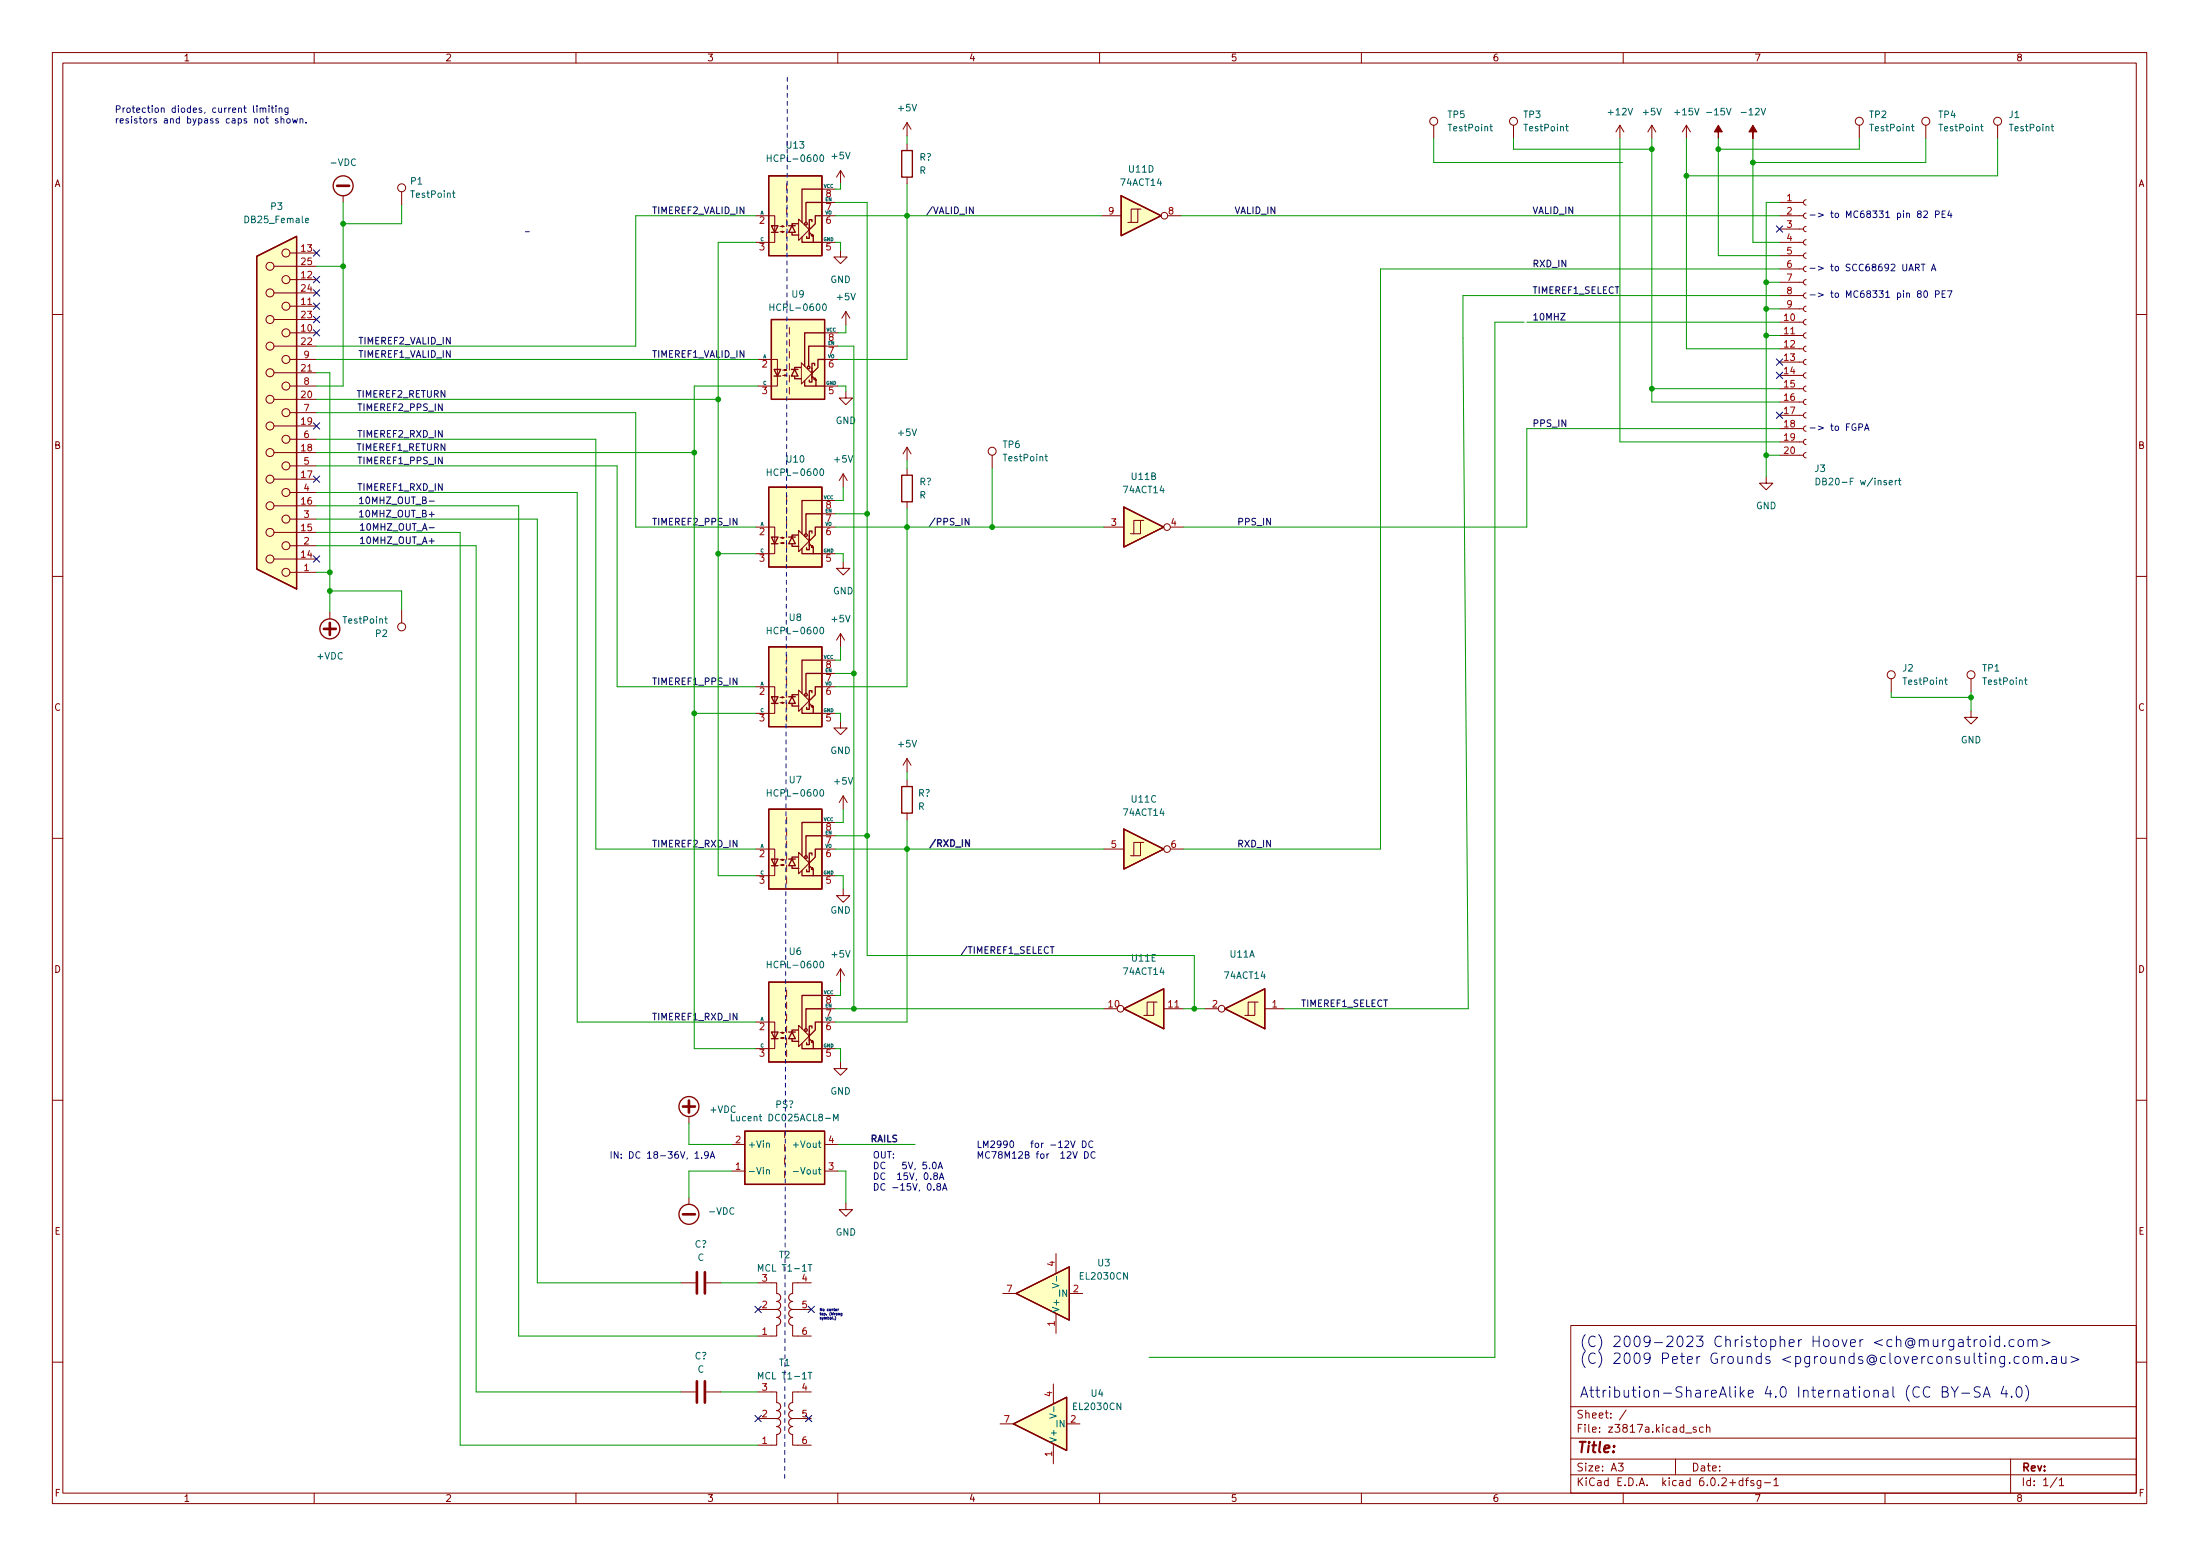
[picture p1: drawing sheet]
<svg xmlns="http://www.w3.org/2000/svg" width="420mm" height="297mm" viewBox="0 0 420 297" stroke-linecap="round" stroke-linejoin="round" font-family="sans-serif">
<g fill="none" stroke="#840000" stroke-width=".19">
<path d="M10 10h400v277h-400zM12 12h396v273h-396zM60 10v2M110 10v2M160 10v2M210 10v2M260 10v2M310 10v2M360 10v2M65.5 37.4v1.2M76.7 36.6v2.6M150.2 35.1v1.3"/>
<path d="M150.2 37.4v1.2M150.2 39.7v1.2M157 38.6h2.5M157 36.1h2.5M160.5 32.5v2.6M160.5 32.5l-.7 1.3M160.5 32.5l.8 1.3M173.2 23.4v2.5M173.2 27.5v1.2M173.2 33.8v1.3M173.2 23.4l-.7 1.3M173.2 23.4l.8 1.3"/>
<path d="M217.3 39.9h-1.3v2.6M217.9 39.9h-.6v2.6h-1.9M273.8 23.9v2.6M289.1 23.9v2.6M309.4 23.9l-.8 1.3M309.4 23.9v2.6M309.4 23.9l.7 1.3M315.5 23.9l-.8 1.3M315.5 23.9v2.6M315.5 23.9l.7 1.3M322.1 23.9l-.8 1.3M322.1 23.9v2.6"/>
<path d="M322.1 23.9l.7 1.3M339.9 38.6h4.5M344.9 38.1l-.3 .2-.2 .3 .2 .4 .3 .2M355.1 23.9v2.6M367.8 23.9v2.6M381.5 23.9v2.6M52.3 50.8h8.2M52.3 55.9h8.2M55.4 48.3h5.1M55.4 53.4h5.1M55.4 58.5h5.1M144.3 41.2h3.7v5.1h-3.7"/>
<path d="M149 44.2h.7l-.3 .2v-.3l.3 .1M149 43.2h.7l-.3 .1v-.2l.3 .1M150.2 41.9v1.3M150.2 44.2v1.3M150.2 46.5v1.3M152.5 41.8l2.1 2.1-2.1 2zM157 46.3h2.5M157 41.2h2.5M160.5 47.8v1.3h1.3l-1.3 1.2-1.2-1.2h1.2M161.5 59.5l-.7 1.2M161.5 59.5v2.5M161.5 59.5l.8 1.2"/>
<path d="M210.3 41.2h3.8M223 41.2h2.6M339.9 59h4.5M339.9 56.4h4.5M339.9 53.9h4.5M339.9 51.3h4.5M339.9 48.8h4.5M339.9 46.3h4.5M339.9 43.7h4.5M339.9 41.2h4.5M344.9 58.5l-.3 .1-.2 .4 .2 .3 .3 .2M344.9 55.9l-.3 .2-.2 .3 .2 .4 .3 .1"/>
<path d="M344.9 53.4l-.3 .1-.2 .4 .2 .3 .3 .2M344.9 50.8l-.3 .2-.2 .3 .2 .4 .3 .2M344.9 48.3l-.3 .1-.2 .4 .2 .4 .3 .1M344.9 45.8l-.3 .1-.2 .4 .2 .3 .3 .2M344.9 43.2l-.3 .2-.2 .3 .2 .4 .3 .1M344.9 40.7l-.3 .1-.2 .4 .2 .3 .3 .2M10 60h2M52.3 66.1h8.2M52.3 61h8.2M52.3 71.2h8.2M52.3 76.2h8.2M55.4 68.6h5.1"/>
<path d="M55.4 73.7h5.1M55.4 63.5h5.1M55.4 78.8h5.1M144.8 68.6h3.7v5.1h-3.7M149.5 71.7h.7l-.3 .1v-.3l.3 .2M149.5 70.6h.7l-.3 .2v-.3l.3 .1M150.7 62.5v1.3M150.7 64.8v1.3M150.7 67.1v1.3M150.7 69.4v1.2M150.7 71.7v1.2M150.7 74v1.2"/>
<path d="M153 69.3l2.1 2-2.1 2zM157.5 68.6h2.5M157.5 73.7h2.5M157.5 66.1h2.5M157.5 63.5h2.5M161.5 74.7v1.3h1.3l-1.3 1.3-1.2-1.3h1.2M339.9 79.3h4.5M339.9 76.7h4.5M339.9 74.2h4.5M339.9 71.7h4.5M339.9 69.1h4.5M339.9 66.6h4.5"/>
<path d="M339.9 64h4.5M339.9 61.5h4.5M344.9 78.8l-.3 .1-.2 .4 .2 .3 .3 .2M344.9 76.2l-.3 .2-.2 .3 .2 .4 .3 .2M344.9 73.7l-.3 .1-.2 .4 .2 .4 .3 .1M344.9 71.2l-.3 .1-.2 .4 .2 .3 .3 .2M344.9 68.6l-.3 .2-.2 .3 .2 .4 .3 .1M344.9 66.1l-.3 .1-.2 .4 .2 .3 .3 .2M344.9 63.5l-.3 .2-.2 .3 .2 .4 .3 .2M344.9 61l-.3 .1-.2 .4 .2 .4 .3 .1M408 60h2M52.3 81.3h8.2"/>
<path d="M52.3 86.4h8.2M52.3 91.5h8.2M52.3 96.6h8.2M55.4 83.9h5.1M55.4 88.9h5.1M55.4 94h5.1M55.4 99.1h5.1M150.2 94.5v1.3M150.2 96.8v1.3M150.2 99.1v1.3M157 98.1h2.5M157 95.5h2.5"/>
<path d="M161 90.5l-.7 1.2M161 90.5v2.5M161 90.5l.8 1.2M173.2 85.4v2.5M173.2 89.4v1.3M173.2 95.8v1.3M173.2 85.4l-.7 1.3M173.2 85.4l.8 1.3M189.5 86.9v2.5M217.8 99.4h-1.3v2.5M218.4 99.4h-.6v2.5h-1.9M337.3 91v1.2h1.3l-1.3 1.3-1.3-1.3h1.3"/>
<path d="M339.9 86.9h4.5M339.9 84.4h4.5M339.9 81.8h4.5M344.9 86.4l-.3 .1-.2 .4 .2 .4 .3 .1M344.9 83.9l-.3 .1-.2 .4 .2 .3 .3 .2M344.9 81.3l-.3 .2-.2 .3 .2 .4 .3 .1M10 110h2M52.3 101.6h8.2M52.3 106.7h8.2M55.4 104.2h5.1M55.4 109.3h5.1M63 116.9v1.2"/>
<path d="M76.7 116.4v2.5M144.3 100.6h3.7v5.1h-3.7M149 103.7h.7l-.3 .1v-.3l.3 .2M149 102.7h.7l-.3 .1v-.3l.3 .2M150.2 101.4v1.3M150.2 103.7v1.2M150.2 106v1.2M152.5 101.3l2.1 2-2.1 2zM157 100.6h2.5M157 105.7h2.5M161 107.2v1.3h1.3l-1.3 1.3-1.2-1.3h1.2M210.8 100.6h3.8"/>
<path d="M223.5 100.6h2.6M408 110h2M144.3 131.1h3.7v5.1h-3.7M149 134.1h.7l-.3 .2v-.3l.3 .1M149 133.1h.7l-.3 .2v-.3l.3 .1M150.2 125v1.3M150.2 127.3v1.3M150.2 129.6v1.2M150.2 131.9v1.2M150.2 134.1v1.3M150.2 136.4v1.3M152.5 131.7l2.1 2.1-2.1 2z"/>
<path d="M157 131.1h2.5M157 136.2h2.5M157 128.6h2.5M157 126h2.5M160.5 137.7v1.3h1.3l-1.3 1.2-1.2-1.2h1.2M160.5 120.9l-.7 1.3M160.5 120.9v2.6M160.5 120.9l.8 1.3M361.2 129.6v2.5M376.4 135.7v1.2h1.3l-1.3 1.3-1.2-1.3h1.2M376.4 129.6v2.5M150.2 156v1.3"/>
<path d="M150.2 158.3v1.2M157 159.5h2.5M157 157h2.5M161 151.9v2.6M161 151.9l-.7 1.3M161 151.9l.8 1.3M173.2 144.8v2.6M173.2 148.9v1.3M173.2 155.2v1.3M173.2 144.8l-.7 1.3M173.2 144.8l.8 1.3M10 160h2"/>
<path d="M144.3 162.1h3.7v5.1h-3.7M149 165.1h.7l-.3 .2v-.3l.3 .1M149 164.1h.7l-.3 .1v-.2l.3 .1M150.2 160.6v1.2M150.2 162.9v1.2M150.2 165.1v1.3M150.2 167.4v1.3M152.5 162.7l2.1 2.1-2.1 2zM157 162.1h2.5M157 167.2h2.5M161 169.7v1.3h1.3l-1.3 1.2-1.2-1.2h1.2M210.8 162.1h3.8"/>
<path d="M217.8 160.8h-1.3v2.6M218.4 160.8h-.6v2.6h-1.9M223.5 162.1h2.6M408 160h2M144.3 195.1h3.7v5.1h-3.7M149 198.2h.7l-.3 .1v-.3l.3 .2M149 197.1h.7l-.3 .2v-.3l.3 .1M150.2 189v1.3M150.2 191.3v1.3M150.2 193.6v1.3M150.2 195.9v1.2M150.2 198.2v1.2"/>
<path d="M152.5 195.7l2.1 2.1-2.1 2zM157 192.6h2.5M157 195.1h2.5M157 190h2.5M160.5 184.9v2.6M160.5 184.9l-.7 1.3M160.5 184.9l.8 1.3M210.8 192.6h2.6M220.3 191.3v2.5h-1.2M221 191.3h-1.9v2.5h-.7M222.2 192.6h3.9M230.1 192.6h2.6"/>
<path d="M239.6 191.3v2.5h-1.2M240.3 191.3h-1.9v2.5h-.7M241.6 192.6h3.8M10 210h2M131.6 213.1v1.3M139.7 218.5h2.5M149.9 215.9v1.3M149.9 218.5v1.2M150.2 200.4v1.3M157 200.2h2.5M157.5 218.5h2.5M160.5 202.7v1.3h1.3l-1.3 1.3-1.2-1.3h1.2"/>
<path d="M408 210h2M131.6 228.6v1.3M139.7 223.6h2.5M149.9 221v1.3M149.9 223.6v1.2M157.5 223.6h2.5M161.5 229.7v1.2h1.3l-1.3 1.3-1.2-1.3h1.2M201.7 239.3v3.8M130 244.9h2.8M134.9 244.9h2.8M144.8 244.9h3.5v2M144.8 250h3.8"/>
<path d="M148.3 253v2.1h-3.5M151.1 250h3.8M151.4 253v2.1h3.5M154.9 244.9h-3.5v2M191.5 246.9h2.6M201.7 250.7v3.8M204.2 246.9h2.6M300 253h108v32h-108zM10 260h2M130 265.7h2.8M134.9 265.7h2.8M144.8 265.7h3.5v2.1"/>
<path d="M144.8 270.8h3.8M148.3 273.8v2.1h-3.5M151.1 270.8h3.8M151.4 273.8v2.1h3.5M154.9 265.7h-3.5v2.1M191 271.8h2.5M201.2 264.2v3.8M201.2 275.6v3.8M203.7 271.8h2.5M300 278.5h108M300 274.5h108M300 268.5h108"/>
<path d="M309.1 279.3h.9l-.5 .6 .4 .1v.7l-.2 .1-.6-.1M310.6 269.1l-1.3 2M320 278.5v3M321.9 273.6h1.2M323.9 272.5l-.3-.1-.2 .2v.2l.5 .2v.3h-.5M325.3 272.5l-.4-.1-.3 .3 .1 .6h.6M325.9 272.6l.2-.2 .4 .1 .1 .9M325.9 271.9v1.5M384 278.5v6.5M408 260h2M60 285v2M110 285v2"/>
<path d="M160 285v2M210 285v2M260 285v2M300 281.5h108M310 285v2M332.9 282.7l-.5-.1-.3 .3 .2 .6h.6M332.9 282.1v1.5M333.4 282.6h.5M333.9 282.1l-.3 .2v1.3M334.9 282.7l-.3-.1-.2 .2v.2l.5 .2v.3h-.5M336.3 282.6v1.2l-.3 .3-.4-.1M336.3 282.7l-.4-.1-.3 .3 .1 .6h.6"/>
<path d="M337 283h1.1M338.8 282.5l.4-.4v1.5M338.8 283.6h.8M360 285v2M392.9 282l-1.3 2M393.3 282.5l.4-.4v1.5M393.3 283.6h.8"/>
<circle cx="76.7" cy="35.9" r=".76"/>
<circle cx="273.8" cy="23.2" r=".76"/>
<circle cx="289.1" cy="23.2" r=".76"/>
<circle cx="355.1" cy="23.2" r=".76"/>
<circle cx="367.8" cy="23.2" r=".76"/>
<circle cx="381.5" cy="23.2" r=".76"/>
<circle cx="51.6" cy="55.9" r=".76"/>
<circle cx="51.6" cy="50.8" r=".76"/>
<circle cx="54.6" cy="48.3" r=".76"/>
<circle cx="54.6" cy="58.5" r=".76"/>
<circle cx="54.6" cy="53.4" r=".76"/>
<circle cx="222.4" cy="41.2" r=".63"/>
<circle cx="51.6" cy="76.2" r=".76"/>
<circle cx="51.6" cy="66.1" r=".76"/>
<circle cx="51.6" cy="61" r=".76"/>
<circle cx="51.6" cy="71.2" r=".76"/>
<circle cx="54.6" cy="63.5" r=".76"/>
<circle cx="54.6" cy="73.7" r=".76"/>
<circle cx="54.6" cy="78.8" r=".76"/>
<circle cx="54.6" cy="68.6" r=".76"/>
<circle cx="51.6" cy="96.6" r=".76"/>
<circle cx="51.6" cy="91.5" r=".76"/>
<circle cx="51.6" cy="81.3" r=".76"/>
<circle cx="51.6" cy="86.4" r=".76"/>
<circle cx="54.6" cy="88.9" r=".76"/>
<circle cx="54.6" cy="99.1" r=".76"/>
<circle cx="54.6" cy="83.9" r=".76"/>
<circle cx="54.6" cy="94" r=".76"/>
<circle cx="189.5" cy="86.1" r=".76"/>
<circle cx="51.6" cy="106.7" r=".76"/>
<circle cx="51.6" cy="101.6" r=".76"/>
<circle cx="54.6" cy="104.2" r=".76"/>
<circle cx="54.6" cy="109.3" r=".76"/>
<circle cx="76.7" cy="119.7" r=".76"/>
<circle cx="222.9" cy="100.6" r=".63"/>
<circle cx="361.2" cy="128.8" r=".76"/>
<circle cx="376.4" cy="128.8" r=".76"/>
<circle cx="222.9" cy="162.1" r=".63"/>
<circle cx="214" cy="192.6" r=".63"/>
<circle cx="233.3" cy="192.6" r=".63"/>
</g>
<g fill="#ffffc2" stroke="#ffffc2" stroke-width=".19">
<path d="M146.8 93h10.2v15.2h-10.2z"/>
<path d="M233.9 192.6l7.7-3.8v7.6z"/>
<path d="M147.3 61h10.2v15.2h-10.2z"/>
<path d="M214.6 192.6l7.6-3.8v7.6z"/>
<path d="M214.6 158.3l7.6 3.8-7.6 3.8z"/>
<path d="M193.5 271.8l10.2-5.1v10.2z"/>
<path d="M194.1 246.9l10.1-5.1v10.2z"/>
<path d="M142.2 215.9h15.3v10.2h-15.3z"/>
<path d="M146.8 187.5h10.2v15.2h-10.2z"/>
<path d="M146.8 154.5h10.2v15.2h-10.2z"/>
<path d="M214.6 96.8l7.6 3.8-7.6 3.8z"/>
<path d="M49 48.9l7.6-3.8v67.3l-7.6-3.8z"/>
<path d="M146.8 123.5h10.2v15.2h-10.2z"/>
<path d="M146.8 33.6h10.2v15.2h-10.2z"/>
<path d="M214.1 37.4l7.6 3.8-7.6 3.8z"/>
</g>
<g fill="none" stroke="#840000" stroke-width=".25">
<path d="M146.8 33.6h10.2v15.2h-10.2zM157 36.1h-3.8v6.4M157 38.6h-3.1v3.9M172.2 28.7h2v5.1h-2zM214.1 37.4l7.6 3.8-7.6 3.8zM49 48.9l7.6-3.8v67.3l-7.6-3.8zM147.3 43.1h1.3l-.6 1.3zM147.3 44.4h1.3M150.6 43.1h1.3M151.3 44.5v.4h1.2M151.3 43.1l.6 1.3h-1.3zM152.4 42.7h-1.1v.4"/>
<path d="M153.2 45.2v1.1h3.8M154.6 44.5v1h-.5v-.4M154.6 44.4l.7 .7-.1-.4-.3 .3 .4 .1v1.2M154.6 42.8v1.9M155.1 42.3v-.4h-.5v1.1M157 41.2h-1.3v1.5l-1 1M147.3 61h10.2v15.2h-10.2zM147.8 70.5h1.3l-.6 1.3zM147.8 71.8h1.3M151.1 70.5h1.3M151.8 71.9v.4h1.2M151.8 70.5l.6 1.3h-1.3z"/>
<path d="M152.9 70.1h-1.1v.4M153.7 72.7v1h3.8M155.1 71.9v1h-.5v-.3M155.1 71.8l.7 .8-.1-.4-.3 .2 .4 .2v1.1M155.1 70.3v1.9M155.6 69.8v-.4h-.5v1M157.5 63.5h-3.8v6.4M157.5 66.1h-3.1v3.8M157.5 68.6h-1.3v1.5l-1 1.1M146.8 93h10.2v15.2h-10.2zM157 95.5h-3.8v6.4M157 98.1h-3.1v3.8"/>
<path d="M172.2 90.7h2v5.1h-2zM214.6 96.8l7.6 3.8-7.6 3.8zM147.3 102.5h1.3l-.6 1.3zM147.3 103.8h1.3M150.6 102.5h1.3M151.3 103.9v.4h1.2M151.3 102.5l.6 1.3h-1.3zM152.4 102.1h-1.1v.4M153.2 104.7v1h3.8M154.6 103.9v1h-.5v-.3M154.6 103.8l.7 .8-.1-.4-.3 .2 .4 .2v1.1M154.6 102.3v1.9"/>
<path d="M155.1 101.8v-.4h-.5v1M157 100.6h-1.3v1.5l-1 1.1M146.8 123.5h10.2v15.2h-10.2zM147.3 133h1.3l-.6 1.3zM147.3 134.3h1.3M150.6 133h1.3M151.3 134.4v.4h1.2M151.3 133l.6 1.3h-1.3zM152.4 132.6h-1.1v.4M153.2 135.2v1h3.8M154.6 134.4v1h-.5v-.4M154.6 134.3l.7 .7-.1-.3-.3 .2 .4 .1v1.2"/>
<path d="M154.6 132.8v1.9M155.1 132.2v-.3h-.5v1M157 126h-3.8v6.4M157 128.6h-3.1v3.8M157 131.1h-1.3v1.5l-1 1M146.8 154.5h10.2v15.2h-10.2zM157 157h-3.8v6.4M157 159.5h-3.1v3.9M172.2 150.2h2v5h-2zM214.6 158.3l7.6 3.8-7.6 3.8zM147.3 164h1.3l-.6 1.3zM147.3 165.3h1.3"/>
<path d="M150.6 164h1.3M151.3 165.4v.4h1.2M151.3 164l.6 1.3h-1.3zM152.4 163.6h-1.1v.4M153.2 166.2v1h3.8M154.6 165.4v1h-.5v-.4M154.6 165.3l.7 .7-.1-.4-.3 .3 .4 .1v1.2M154.6 163.7v1.9M155.1 163.2v-.3h-.5v1M157 162.1h-1.3v1.5l-1 1M146.8 187.5h10.2v15.2h-10.2zM147.3 197h1.3l-.6 1.3z"/>
<path d="M147.3 198.3h1.3M150.6 197h1.3M151.3 198.4v.4h1.2M151.3 197l.6 1.3h-1.3zM152.4 196.6h-1.1v.4M153.2 199.2v1h3.8M154.6 198.4v1h-.5v-.4M154.6 198.3l.7 .7-.1-.3-.3 .2 .4 .1v1.2M154.6 196.8v1.9M155.1 196.3v-.4h-.5v1M157 190h-3.8v6.4M157 192.6h-3.1v3.8"/>
<path d="M157 195.1h-1.3v1.5l-1 1M214.6 192.6l7.6-3.8v7.6zM233.9 192.6l7.7-3.8v7.6zM142.2 215.9h15.3v10.2h-15.3zM194.1 246.9l10.1-5.1v10.2zM193.5 271.8l10.2-5.1v10.2z"/>
<circle cx="65.5" cy="35.5" r="1.9"/>
<circle cx="153.9" cy="42.7" r=".25"/>
<circle cx="154.4" cy="70.1" r=".25"/>
<circle cx="153.9" cy="102.1" r=".25"/>
<circle cx="63" cy="120.1" r="1.9"/>
<circle cx="153.9" cy="132.6" r=".25"/>
<circle cx="153.9" cy="163.6" r=".25"/>
<circle cx="153.9" cy="196.6" r=".25"/>
<circle cx="131.6" cy="211.2" r="1.9"/>
<circle cx="131.6" cy="231.8" r="1.9"/>
</g>
<g fill="none" stroke="#006464" stroke-width=".19">
<path d="M86.4 36.8h.5M86.6 36.4v1.1l.3 .2M146.5 29.6v1.2M146.5 30.2h.8M156.8 29.6h.1a.68 .68 0 0 1 .4 .6 .68 .68 0 0 1-.4 .6 .84 .84 0 0 1-.1-1.2zM284.5 24.1h.5M284.7 23.7v1.1l.3 .2M299 24.1h.5M299.2 23.7v1.1l.3 .2M365.1 24.1h.4M365.2 23.7v1.1l.3 .2M378.3 24.1h.4"/>
<path d="M378.4 23.7v1.1l.3 .2M391.7 24.1h.5M391.9 23.7v1.1l.3 .2M58.3 42.1l.6-.1v-.3h-.4l-.2 .2 .1 .6h.5M147 58v1.3M147 58.6h.8M157.2 58.1l.2-.1a.68 .68 0 0 1 .4 .6 .68 .68 0 0 1-.4 .7l-.3-.5zM146.5 89.5v1.3M146.5 90.1h.8M156.7 89.6l.2-.1a.68 .68 0 0 1 .4 .6 .68 .68 0 0 1-.4 .7l-.3-.5zM199.6 87.1h.5M199.8 86.7v1.1l.3 .2"/>
<path d="M346.8 91.3a.64 .64 0 0 1 .8 .6 .64 .64 0 0 1-.8 .7zM362 91.7v.9M362.3 91.7l-.3 .3M362.6 91.7h.4M362.7 91.3v1.1l.3 .2M73.5 118.1h.5M73.7 117.7v1.1l.3 .2M146.5 119.7v1.3M156.7 119.9l.2-.2a.68 .68 0 0 1 .4 .7 .68 .68 0 0 1-.4 .6l-.3-.5zM146.5 120.3h.8M371.4 129.8h.5M371.6 129.4v1.1l.3 .2"/>
<path d="M386.6 129.8h.5M386.8 129.4v1.1l.3 .2M146.5 150.7v1.3M146.5 151.3h.8M156.7 150.8l.2-.1a.68 .68 0 0 1 .4 .7 .68 .68 0 0 1-.4 .6l-.3-.5zM146.5 183.5v1.3M146.5 184.1h.8M156.7 183.6l.2-.1a.68 .68 0 0 1 .4 .6 .68 .68 0 0 1-.4 .7l-.3-.5zM139.7 212.7v1.3h.6M146.4 218.3l.2-.1 .3 .1v.8M159.2 214v-1.3l.4 .9 .5-.9v1.3M146.4 223.4l.2-.1h.3v.8"/>
<path d="M151.5 223.6h1M144.8 242.7v-1.3l.5 .9 .4-.9v1.3M154.3 241.4h.8M201 245l1.3 .4-1.3 .5M201.8 243.6v1M144.8 263.2v-1.2l.5 .9 .4-.9v1.2M154.3 262h.8M200.5 269.9l1.2 .4-1.2 .4M201.3 268.5v1"/>
</g>
<path d="M64.4 35.5h2.3M63 118.9v2.3M61.8 120.1h2.3M130.4 211.2h2.3M131.6 210.1v2.3M130.4 231.8h2.3M133.1 242.9v4M134.6 242.9v4M133.1 263.7v4.1M134.6 263.7v4.1" fill="none" stroke="#840000" stroke-width=".51"/>
<g fill="#840000" stroke="#840000" stroke-width=".19">
<path d="M328.2 23.9l.7 1.3h-.7v1.3v-1.3h-.8z"/>
<path d="M334.8 23.9l.7 1.3h-.7v1.3v-1.3h-.8z"/>
</g>
<path d="M148.3 246.9a.76 .76 0 0 1 .8 .8 .76 .76 0 0 1-.8 .7 .76 .76 0 0 1 .8 .8 .76 .76 0 0 1-.8 .8 .76 .76 0 0 1 .8 .7 .76 .76 0 0 1-.8 .8 .76 .76 0 0 1 .8 .8 .76 .76 0 0 1-.8 .7M151.4 246.9a.76 .76 0 0 0-.8 .8 .76 .76 0 0 0 .8 .7 .76 .76 0 0 0-.8 .8 .76 .76 0 0 0 .8 .8 .76 .76 0 0 0-.8 .7 .76 .76 0 0 0 .8 .8 .76 .76 0 0 0-.8 .8 .76 .76 0 0 0 .8 .7M148.3 267.8a.76 .76 0 0 1 .8 .7 .76 .76 0 0 1-.8 .8 .76 .76 0 0 1 .8 .7 .76 .76 0 0 1-.8 .8 .76 .76 0 0 1 .8 .8 .76 .76 0 0 1-.8 .7 .76 .76 0 0 1 .8 .8 .76 .76 0 0 1-.8 .7M151.4 267.8a.76 .76 0 0 0-.8 .7 .76 .76 0 0 0 .8 .8 .76 .76 0 0 0-.8 .7 .76 .76 0 0 0 .8 .8 .76 .76 0 0 0-.8 .8 .76 .76 0 0 0 .8 .7 .76 .76 0 0 0-.8 .8 .76 .76 0 0 0 .8 .7" fill="none" stroke="#840000" stroke-width=".2"/>
<path d="M185.9 39.5v1.3l-.8-1.3v1.3M68.7 97.8l.3-.4v1.3M68.7 95.2l.3-.3v1.2M68.7 98.7h.7M68.7 96.1h.7M185 98.9v1.3l-.7-1.3v1.3M68.8 102.9l.4-.4v1.3M68.8 100.3l.4-.3v1.2M68.8 103.8h.8M68.8 101.2h.8M200.6 180.7h.7" fill="none" stroke="#0f0f0f" stroke-width=".19"/>
<path d="M185.1 160.3v1.3l-.7-1.3v1.3" fill="none" stroke="#0f0f0f" stroke-width=".25"/>
<g fill="none" stroke="#0000c2" stroke-width=".19">
<path d="M48.4 20.2v1.1l.2 .2M49.1 20.2v.1M49.1 20.6v.9M49.7 20.7l.2-.1 .3 .1v.8M49.7 20.6v.9M50.2 20.8l.2-.2 .3 .1 .1 .8M51.4 20.2v.1M51.4 20.6v.9M51.8 20.6h.5M52 20.2v1.1l.3 .2M52.7 20.2v.1M52.7 20.6v.9"/>
<path d="M53.1 22.7h-.3l-.2 .1v.2l.5 .1v.3h-.5M53.3 20.7l.2-.1 .3 .1 .1 .8M53.3 20.6v.9M53.7 22.8l.2-.1h.3v.8M53.7 22.2v1.3M54.9 22.7h.3l.2 .2v.4l-.2 .2-.3-.1-.1-.1zM55 20.6v1l-.2 .3-.3-.1M55 20.7l-.4-.1-.2 .3 .1 .5h.5M55.8 22.7l.3 .8 .2-.6 .3 .6 .2-.8M57.3 22.8l.2-.1h.3v.8M57.3 22.7v.8M58.4 23.4v.1"/>
<path d="M365.8 51.1l.6-.1 .2-.1-.1-.4-.7-.1v1.3M366.1 51.1l.5 .6M366.4 40.8l-.2-.2 .1-.2 .1-.1h.4l.1 .4-.6 .2-.1 .2 .1 .3 .1 .1h.4l.1-.2v-.2l-.2-.3M366.4 56.1l-.2-.3 .1-.2 .1-.1 .4 .1 .1 .3-.6 .2-.1 .2v.2l.2 .3 .4-.1 .1-.2v-.2l-.2-.2M366.9 50.4h.7M367.3 50.4v1.3M367.4 40.4l.5-.1 .2 .3-.8 .9h.8M367.5 55.6l.2-.1a.68 .68 0 0 1 .4 .6 .68 .68 0 0 1-.4 .7l-.3-.5zM368.9 51.7l.4-1.3 .4 1.3M369 51.3h.6M369.6 40.9h.6l.2-.2-.1-.3-.7-.1v1.2M369.6 56.2l.6-.1 .2-.2-.1-.3-.7-.1v1.3"/>
<path d="M370.9 40.9h.4M370.9 56.1h.4M371.5 40.3h-.6v1.2h.6M371.5 55.5h-.6v1.3h.6M371.9 55.5h.9l-.6 1.3M372.3 40.2l-.3 .9h.8M372.6 40.7v.8M355 81.6l.6-.1 .1-.2v-.3l-.7-.1v1.3M356.1 82.2l.4-1.3 .4 1.3M356.2 81.8h.6M193 217.9l.2-.1a.68 .68 0 0 1 .4 .6 .68 .68 0 0 1-.4 .7 .84 .84 0 0 1-.2-1.2zM204.5 217.8l.4 1.3 .4-1.3"/>
<path d="M206.7 217.8a.64 .64 0 0 1 .7 .6 .64 .64 0 0 1-.7 .7zM207.1 219.8a.64 .64 0 0 1 .8 .7 .64 .64 0 0 1-.8 .6zM208.7 217.9a.6 .6 0 0 0-.8 .4 .6 .6 0 0 0 .6 .8l.2-.2M209.1 220a.6 .6 0 0 0-.8 .4 .6 .6 0 0 0 .6 .7l.2-.1M132.7 220.2l.4-.4v1.3M132.7 221.1h.8M134 221v.1M135.3 220.4l-.3 .2h-.2l-.2-.2v-.3l.2-.3h.2l.3 .3a.84 .84 0 0 1-.4 1h-.2M135.6 221.1l.5-1.3 .4 1.3M135.8 220.8h.6M178.2 222l.2-.1a.68 .68 0 0 1 .4 .6 .68 .68 0 0 1-.4 .6l-.3-.5zM178.6 224.4l-.3-.2 .1-.2 .2-.1 .3 .1 .1 .3-.6 .2-.1 .2 .1 .3 .2 .2h.2l.2-.3v-.2l-.2-.3"/>
<path d="M179.2 223.1l.4-1.2 .4 1.2M179.2 226.5l-.3-.3 .1-.1 .2-.2 .3 .1 .1 .4-.6 .1-.1 .2v.3l.3 .2h.2l.2-.2v-.3l-.2-.2M179.3 222.8h.6M179.4 225.2l.4-1.3 .4 1.3M179.5 224.8h.6M180 227.2l.4-1.3 .5 1.3M180.1 226.8h.6M159.3 251.8h.1M159.5 251.3l.1 .3-.1 .4M159.6 250.1l.2-.2-.2 .1v.2h.2M160 249.9v.3M160.1 250.8l.2-.1v.3"/>
<path d="M160.2 249.9l-.2 .1M160.8 251h-.2v-.3h.2v.4l-.2 .1M374.1 255.8h.7l.1 1.3M374.9 256.2l-.6 .1a.39 .39 0 0 0-.3 .4 .39 .39 0 0 0 .3 .4l.6-.1M375.6 255.7h.8M375.9 255.1v1.7l.1 .2 .4 .1M377 255.7v1.4M377.6 255.7l-.4 .1-.2 .3M378.3 255.9a.54 .54 0 0 1 .5-.2 .54 .54 0 0 1 .4 .4v.6a.54 .54 0 0 1-.5 .4 .54 .54 0 0 1-.5-.4zM380.1 255.1l-.1 .1 .1 .1v-.2v.2M380.1 255.7v1.4M380.2 259.1a.5 .5 0 0 1 .8 .1v1.1"/>
<path d="M381.9 255.8l-.6-.1-.4 .4v.6l.2 .3h.8M381.9 255.1v2M382.8 256.9v.2M382.8 259v1.6a.54 .54 0 0 1-.8 .3M382.8 259h-.5l-.4 .3v.6l.2 .3h.7M384.7 255.8l-.6-.1-.4 .4v.6l.2 .3h.8M385.6 255.8a.54 .54 0 0 1 .9 .3v.6a.54 .54 0 0 1-.6 .4 .54 .54 0 0 1-.5-.4v-.6zM385.6 259h-.6l-.3 .3v.6l.1 .3h.8M386.6 259a.54 .54 0 0 1 .8 .3v.6a.54 .54 0 0 1-.5 .4 .54 .54 0 0 1-.5-.4v-.6zM387.3 255.9a.5 .5 0 0 1 .9 .1v1.1M387.3 255.7v1.4M388.2 256l.3-.3 .4 .1 .1 1.3"/>
<path d="M388.3 259.1a.5 .5 0 0 1 .8 .1v1.1M388.3 259v1.3M389.1 259.2l.3-.2h.5l.1 1.3M390 255.7l1.5 .6-1.5 .6M391.9 259h.8l.1 1.3M392.8 259.4l-.7 .1a.39 .39 0 0 0-.3 .4 .39 .39 0 0 0 .3 .4l.7-.1M393.7 259l.1 1.2a.54 .54 0 0 0 .8-.1M394.6 259v1.3M395.5 259l1.5 .5-1.5 .6M370.9 265.7l.9-.1a.48 .48 0 0 0 .2-.5 .48 .48 0 0 0-.4-.4h-.7v2h.8a.53 .53 0 0 0 .4-.5 .53 .53 0 0 0-.5-.5M372.7 264.7l.6 1.1 .7-1.1M373.3 265.8v.9"/>
<path d="M374.7 266h1.5M378.2 264.8l-.3-.1-.7 .1a.48 .48 0 0 0-.2 .5 .48 .48 0 0 0 .4 .4 .73 .73 0 0 1 .8 .5l-.1 .3-.3 .2-.8-.1M378.7 266.7l.7-2 .7 2M378.9 266.2h1M382.7 264.6l-.5 1.5h1.2M383.1 265.4v1.3M383.8 260.1v.2l-.1-.1 .1-.1v.2M384.2 266.5v.2l-.1-.1 .1-.1v.2M385.2 264.9a.48 .48 0 0 1 .5-.2 .48 .48 0 0 1 .4 .4 1.03 1.03 0 0 1-.6 1.6 1.22 1.22 0 0 1-.3-1.8zM386.8 264.4a2.29 2.29 0 0 1 0 3.1M390.9 260.1l.1 .1-.1 .1v-.2v.2"/>
</g>
<path d="M150.4 14.8l-.5 267.7M101.1 44.2h-1.5" fill="none" stroke="#0000c2" stroke-width=".19" stroke-dasharray=".8 .8"/>
<g fill="none" stroke="#009600" stroke-width=".19">
<path d="M65.5 38.6v35.1h-5M76.7 39.2v3.5h-11.2M159.5 38.6h6.1v143.8h62.5v10.2M160.5 35.1v1h-1M173.2 25.9v1.6M173.2 35.1v33.5h-13.2M273.8 26.5v4.5h36.1M289.1 26.5v2h26.4M309.4 26.5v57.9h30.5M315.5 26.5v50.2h24.4M322.1 26.5v40.1h17.8M328.2 26.5v22.3h11.7"/>
<path d="M334.8 26.5v19.8h5.1M339.9 38.6h-2.6v52.4M355.1 26.5v2h-26.9M367.8 26.5v4.5h-33M381.5 26.5v7.1h-59.4M60.5 50.8h5M144.3 41.2h-22.9v24.9h-60.9M144.3 46.3h-7.1v120.9h7.1M159.5 41.2h50.8M159.5 46.3h1v1.5M225.6 41.2h114.3M337.3 53.9h2.6"/>
<path d="M337.3 59h2.6M339.9 51.3h-76.2v110.8h-37.6M339.9 56.4h-60.5l1 136.2h-35M60.5 78.8h60.9v21.8h22.9M60.5 68.6h84.3M60.5 71.2h2.5v45.7M60.5 76.2h76.7M144.8 73.7h-12.2v126.5h11.7M160 66.1h3.1v126.5M160 73.7h1.5v1M161.5 62v1.5h-1.5M291.1 61.5h-5.6v197.6h-66"/>
<path d="M291.6 61.5h48.3M315.5 74.2h24.4M337.3 64h2.6M60.5 83.9h53.3v78.2h30.5M60.5 88.9h57.4v42.2h26.4M60.5 94h49.7v101.1h34.1M60.5 86.4h72.1M60.5 99.1h42.1v145.8h27.4M60.5 96.6h38.6v158.5h45.7M159.5 98.1h6.1M161 93v2.5h-1.5M173.2 97.1v34h-13.7"/>
<path d="M173.2 87.9v1.5M189.5 89.4v11.2M337.3 86.9h2.6M339.9 81.8h-48.3v18.8h-65.5M60.5 109.3h2.5M60.5 104.2h30.4v161.5h39.1M60.5 101.6h27.4v174.3h56.9M63 112.8h13.7v3.6M137.2 105.7h7.1M159.5 100.6h51.3M159.5 105.7h1.5v1.5M132.6 136.2h11.7"/>
<path d="M159.5 136.2h1v1.5M159.5 128.6h3.6M160.5 123.5v2.5h-1M361.2 132.1v1h15.2M376.4 132.1v3.6M159.5 159.5h6.1M161 154.5v2.5h-1.5M173.2 147.4v1.5M173.2 156.5v38.6h-13.7M159.5 162.1h51.3M159.5 167.2h1.5v2.5M159.5 192.6h51.3"/>
<path d="M160.5 187.5v2.5h-1M226.1 192.6h4M131.6 214.4v4.1h8.1M159.5 200.2h1v2.5M160 218.5h14.8M139.7 223.6h-8.1v5M160 223.6h1.5v6.1M137.7 244.9h7.1M137.7 265.7h7.1"/>
</g>
<g fill="none" stroke="#000084" stroke-width=".19">
<path d="M59.8 57.8l1.3 1.3M59.8 52.8l1.3 1.2M59.8 55.3l1.3 1.2M59.8 47.7l1.3 1.2M61.1 57.8l-1.3 1.3M61.1 52.8l-1.3 1.2M61.1 55.3l-1.3 1.2M61.1 47.7l-1.3 1.2M339.2 43.1l1.3 1.2M340.5 43.1l-1.3 1.2M59.8 60.4l1.3 1.2M59.8 62.9l1.3 1.2"/>
<path d="M61.1 60.4l-1.3 1.2M61.1 62.9l-1.3 1.2M339.2 71.1l1.3 1.2M339.2 68.5l1.3 1.2M339.2 78.7l1.3 1.2M340.5 71.1l-1.3 1.2M340.5 68.5l-1.3 1.2M340.5 78.7l-1.3 1.2M59.8 90.9l1.3 1.2M59.8 80.7l1.3 1.2M61.1 90.9l-1.3 1.2M61.1 80.7l-1.3 1.2"/>
<path d="M59.8 106.1l1.3 1.2M61.1 106.1l-1.3 1.2M144.2 249.4l1.2 1.2M145.4 249.4l-1.2 1.2M154.3 249.4l1.2 1.2M155.5 249.4l-1.2 1.2M144.2 270.2l1.2 1.2M145.4 270.2l-1.2 1.2M153.8 270.2l1.2 1.2M155 270.2l-1.2 1.2"/>
</g>
<g fill="#009600" stroke="#009600" stroke-width=".19">
<circle cx="65.5" cy="50.8" r=".46"/>
<circle cx="65.5" cy="42.7" r=".46"/>
<circle cx="137.2" cy="105.7" r=".46"/>
<circle cx="132.6" cy="136.2" r=".46"/>
<circle cx="137.2" cy="76.2" r=".46"/>
<circle cx="165.6" cy="98.1" r=".46"/>
<circle cx="173.2" cy="41.2" r=".46"/>
<circle cx="132.6" cy="86.4" r=".46"/>
<circle cx="63" cy="112.8" r=".46"/>
<circle cx="63" cy="109.3" r=".46"/>
<circle cx="163.1" cy="192.6" r=".46"/>
<circle cx="315.5" cy="28.5" r=".46"/>
<circle cx="322.1" cy="33.6" r=".46"/>
<circle cx="315.5" cy="74.2" r=".46"/>
<circle cx="337.3" cy="53.9" r=".46"/>
<circle cx="328.2" cy="28.5" r=".46"/>
<circle cx="334.8" cy="31" r=".46"/>
<circle cx="165.6" cy="159.5" r=".46"/>
<circle cx="173.2" cy="162.1" r=".46"/>
<circle cx="228.1" cy="192.6" r=".46"/>
<circle cx="337.3" cy="86.9" r=".46"/>
<circle cx="337.3" cy="64" r=".46"/>
<circle cx="376.4" cy="133.1" r=".46"/>
<circle cx="337.3" cy="59" r=".46"/>
<circle cx="163.1" cy="128.6" r=".46"/>
<circle cx="173.2" cy="100.6" r=".46"/>
<circle cx="189.5" cy="100.6" r=".46"/>
</g>
<g font-size="2.8" fill="#0000c2">
<text x="301.6" y="257.2">(C) 2009-2023 Christopher Hoover &lt;ch@murgatroid.com&gt;</text>
<text x="301.6" y="260.4">(C) 2009 Peter Grounds &lt;pgrounds@cloverconsulting.com.au&gt;</text>
<text x="301.6" y="266.8">Attribution-ShareAlike 4.0 International (CC BY-SA 4.0)</text>
</g>
<text font-size="2.8" fill="#840000" x="301" y="277.3">Title:</text>
<g font-size="2.1" fill="#840000">
<text x="301" y="273.5">File: z3817a.kicad_sch</text>
<text x="301" y="270.8">Sheet: /</text>
<text x="301" y="280.9">Size: A3</text>
<text x="323" y="280.9">Date:</text>
<text x="386" y="280.9">Rev:</text>
<text x="301" y="283.7">KiCad E.D.A. kicad 6.0.2+dfsg-1</text>
<text x="386" y="283.7">Id: 1/1</text>
</g>
<g font-size="1.8" fill="#840000">
<text x="35" y="11.7">1</text>
<text x="85" y="11.7">2</text>
<text x="135" y="11.7">3</text>
<text x="185" y="11.7">4</text>
<text x="235" y="11.7">5</text>
<text x="285" y="11.7">6</text>
<text x="335" y="11.7">7</text>
<text x="385" y="11.7">8</text>
<text x="10.3" y="35.7">A</text>
<text x="408.3" y="35.7">A</text>
<text x="10.3" y="85.7">B</text>
<text x="408.3" y="85.7">B</text>
<text x="10.3" y="135.7">C</text>
<text x="408.3" y="135.7">C</text>
<text x="10.3" y="185.7">D</text>
<text x="408.3" y="185.7">D</text>
<text x="10.4" y="235.7">E</text>
<text x="408.4" y="235.7">E</text>
<text x="10.4" y="285.7">F</text>
<text x="35" y="286.7">1</text>
<text x="85" y="286.7">2</text>
<text x="135" y="286.7">3</text>
<text x="185" y="286.7">4</text>
<text x="235" y="286.7">5</text>
<text x="285" y="286.7">6</text>
<text x="335" y="286.7">7</text>
<text x="385" y="286.7">8</text>
<text x="408.4" y="285.7">F</text>
</g>
<g font-size="1.8" fill="#0000c2">
<text x="21.8" y="21.5">Protection diodes, current limiting</text>
<text x="21.8" y="23.6">resistors and bypass caps not shown.</text>
<text x="345.3" y="41.6">-&gt; to MC68331 pin 82 PE4</text>
<text x="345.3" y="51.8">-&gt; to SCC68692 UART A</text>
<text x="345.3" y="56.8">-&gt; to MC68331 pin 80 PE7</text>
<text x="345.3" y="82.2">-&gt; to FGPA</text>
<text x="116.3" y="221.2">IN: DC 18-36V, 1.9A</text>
<text x="166.6" y="221.1">OUT:</text>
<text x="186.4" y="219.1">LM2990</text>
<text x="186.4" y="221.2">MC78M12B for 12V DC</text>
<text x="194.3" y="219.1">for -12V DC</text>
<text x="166.6" y="223.2">DC</text>
<text x="166.6" y="225.2">DC 15V, 0.8A</text>
<text x="166.6" y="227.3">DC -15V, 0.8A</text>
<text x="170.7" y="223.2">5V, 5.0A</text>
</g>
<g font-size="1.8" fill="#006464">
<text x="171.6" y="21.2">+5V</text>
<text x="276.5" y="22.5">TP5</text>
<text x="291" y="22.5">TP3</text>
<text x="307.3" y="22">+12V</text>
<text x="313.9" y="22">+5V</text>
<text x="320" y="22">+15V</text>
<text x="326.3" y="22">-15V</text>
<text x="332.9" y="22">-12V</text>
<text x="357.1" y="22.5">TP2</text>
<text x="370.3" y="22.5">TP4</text>
<text x="383.7" y="22.5">J1</text>
<text x="150.3" y="28.4">U13</text>
<text x="276.8" y="25.1">TestPoint</text>
<text x="291.2" y="25.1">TestPoint</text>
<text x="357.3" y="25.1">TestPoint</text>
<text x="370.5" y="25.1">TestPoint</text>
<text x="383.9" y="25.1">TestPoint</text>
<text x="63.4" y="31.7">-VDC</text>
<text x="78.5" y="35.2">P1</text>
<text x="147.2" y="30.9">HCPL-0600</text>
<text x="158.9" y="30.4">+5V</text>
<text x="175.6" y="33.2">R</text>
<text x="175.6" y="30.6">R?</text>
<text x="214.1" y="35.5">74ACT14</text>
<text x="215.7" y="32.9">U11D</text>
<text x="51.8" y="40">P3</text>
<text x="78.6" y="37.8">TestPoint</text>
<text x="47" y="42.6">DB25_Female</text>
<text x="147.7" y="59.3">HCPL-0600</text>
<text x="151.3" y="56.8">U9</text>
<text x="158.6" y="54">GND</text>
<text x="159.9" y="57.3">+5V</text>
<text x="159.6" y="80.9">GND</text>
<text x="171.6" y="83.2">+5V</text>
<text x="150.3" y="88.3">U10</text>
<text x="159.4" y="88.3">+5V</text>
<text x="191.6" y="85.5">TP6</text>
<text x="191.8" y="88">TestPoint</text>
<text x="147.2" y="90.8">HCPL-0600</text>
<text x="175.6" y="95.2">R</text>
<text x="175.6" y="92.6">R?</text>
<text x="214.7" y="94.1">74ACT14</text>
<text x="216.2" y="91.6">U11B</text>
<text x="346.6" y="90.1">J3</text>
<text x="348.2" y="92.6">DB20-F w/insert</text>
<text x="335.3" y="97.2">GND</text>
<text x="159.1" y="113.4">GND</text>
<text x="65.7" y="119">TestPoint</text>
<text x="150.8" y="118.5">U8</text>
<text x="158.9" y="118.8">+5V</text>
<text x="60.6" y="125.9">+VDC</text>
<text x="71.8" y="121.6">P2</text>
<text x="147.2" y="121.1">HCPL-0600</text>
<text x="363.4" y="128.2">J2</text>
<text x="363.6" y="130.7">TestPoint</text>
<text x="378.6" y="128.2">TP1</text>
<text x="378.9" y="130.7">TestPoint</text>
<text x="158.6" y="143.9">GND</text>
<text x="171.6" y="142.7">+5V</text>
<text x="374.5" y="141.9">GND</text>
<text x="150.8" y="149.5">U7</text>
<text x="159.4" y="149.8">+5V</text>
<text x="147.2" y="152.1">HCPL-0600</text>
<text x="175.3" y="154.6">R</text>
<text x="175.3" y="152.1">R?</text>
<text x="214.7" y="155.7">74ACT14</text>
<text x="216.2" y="153.2">U11C</text>
<text x="158.6" y="174.4">GND</text>
<text x="147.2" y="184.8">HCPL-0600</text>
<text x="150.8" y="182.3">U6</text>
<text x="158.9" y="182.8">+5V</text>
<text x="216.2" y="183.6">U11E</text>
<text x="235" y="182.8">U11A</text>
<text x="214.7" y="186.1">74ACT14</text>
<text x="234" y="186.9">74ACT14</text>
<text x="158.6" y="209">GND</text>
<text x="135.7" y="212.4">+VDC</text>
<text x="140.6" y="214">Lucent DC025ACL8-M</text>
<text x="148.1" y="211.5">PS?</text>
<text x="142.7" y="219.1">+Vin</text>
<text x="152" y="219.1">+Vout</text>
<text x="142.7" y="224.2">-Vin</text>
<text x="152.5" y="224.2">-Vout</text>
<text x="135.6" y="231.9">-VDC</text>
<text x="132.7" y="238.2">C?</text>
<text x="159.6" y="235.9">GND</text>
<text x="133.2" y="240.7">C</text>
<text x="145.3" y="242.7">MCL T1-1T</text>
<text x="148.8" y="240.2">T2</text>
<text x="206.4" y="244.3">EL2030CN</text>
<text x="209.7" y="241.7">U3</text>
<text x="202.3" y="250.6" transform="rotate(-90 202.3 250.6)">V+</text>
<text x="202.3" y="247.6">IN</text>
<text x="132.7" y="259.5">C?</text>
<text x="133.2" y="262">C</text>
<text x="145.3" y="263.3">MCL T1-1T</text>
<text x="148.8" y="260.8">T1</text>
<text x="205.2" y="269.2">EL2030CN</text>
<text x="208.4" y="266.6">U4</text>
<text x="201.8" y="275.5" transform="rotate(-90 201.8 275.5)">V+</text>
<text x="201.8" y="272.5">IN</text>
</g>
<g font-size="1.8" fill="#0f0f0f">
<text x="124.5" y="40.8">TIMEREF2_VALID_IN</text>
<text x="176.8" y="40.8">/VALID_IN</text>
<text x="235.7" y="40.8">VALID_IN</text>
<text x="292.6" y="40.8">VALID_IN</text>
<text x="292.6" y="51">RXD_IN</text>
<text x="292.6" y="56.1">TIMEREF1_SELECT</text>
<text x="68.6" y="65.7">TIMEREF2_VALID_IN</text>
<text x="292.6" y="61.2">10MHZ</text>
<text x="68.6" y="68.3">TIMEREF1_VALID_IN</text>
<text x="124.5" y="68.3">TIMEREF1_VALID_IN</text>
<text x="68.2" y="75.9">TIMEREF2_RETURN</text>
<text x="68.6" y="83.5">TIMEREF2_RXD_IN</text>
<text x="68.8" y="78.4">TIMEREF2_PPS_IN</text>
<text x="292.6" y="81.5">PPS_IN</text>
<text x="68.2" y="86">TIMEREF1_RETURN</text>
<text x="68.8" y="88.6">TIMEREF1_PPS_IN</text>
<text x="68.6" y="93.7">TIMEREF1_RXD_IN</text>
<text x="69.5" y="98.7">10MHZ_OUT_B+</text>
<text x="69.9" y="101.3">10MHZ_OUT_A-</text>
<text x="69.9" y="96.2">10MHZ_OUT_B-</text>
<text x="124.5" y="100.3">TIMEREF2_PPS_IN</text>
<text x="177.3" y="100.3">/PPS_IN</text>
<text x="236.2" y="100.3">PPS_IN</text>
<text x="69.5" y="103.8">10MHZ_OUT_A+</text>
<text x="124.5" y="130.8">TIMEREF1_PPS_IN</text>
<text x="124.5" y="161.7">TIMEREF2_RXD_IN</text>
<text x="177.3" y="161.6">/RXD_IN</text>
<text x="236.2" y="161.7">RXD_IN</text>
<text x="183.4" y="182.1">/TIMEREF1_SELECT</text>
<text x="124.5" y="194.8">TIMEREF1_RXD_IN</text>
<text x="248.4" y="192.2">TIMEREF1_SELECT</text>
<text x="166.1" y="218">RAILS</text>
</g>
<g font-size="1.8" fill="#a90000">
<text x="157.8" y="40.2">7</text>
<text x="157.8" y="37.6">8</text>
<text x="211.7" y="40.9">9</text>
<text x="223.2" y="40.9">8</text>
<text x="341.3" y="38.4">1</text>
<text x="341.3" y="40.9">2</text>
<text x="145.1" y="42.7">2</text>
<text x="145.1" y="47.8">3</text>
<text x="157.8" y="47.8">5</text>
<text x="157.8" y="42.7">6</text>
<text x="341.3" y="43.5">3</text>
<text x="341.3" y="46">4</text>
<text x="57.6" y="53.1">12</text>
<text x="57.6" y="48">13</text>
<text x="57.6" y="50.6">25</text>
<text x="341.3" y="48.6">5</text>
<text x="341.3" y="51.1">6</text>
<text x="341.3" y="53.6">7</text>
<text x="57.6" y="58.2">11</text>
<text x="57.6" y="55.7">24</text>
<text x="341.3" y="56.2">8</text>
<text x="341.3" y="58.7">9</text>
<text x="57.6" y="63.3">10</text>
<text x="57.6" y="65.8">22</text>
<text x="57.6" y="60.7">23</text>
<text x="158.3" y="65.1">8</text>
<text x="340.8" y="61.3">10</text>
<text x="340.8" y="63.8">11</text>
<text x="57.6" y="70.9">21</text>
<text x="58.1" y="68.4">9</text>
<text x="145.6" y="70.1">2</text>
<text x="158.3" y="70.1">6</text>
<text x="158.3" y="67.6">7</text>
<text x="340.8" y="66.3">12</text>
<text x="340.8" y="68.9">13</text>
<text x="340.8" y="71.4">14</text>
<text x="57.6" y="76">20</text>
<text x="58.1" y="73.4">8</text>
<text x="145.6" y="75.2">3</text>
<text x="158.3" y="75.2">5</text>
<text x="340.8" y="74">15</text>
<text x="340.8" y="76.5">16</text>
<text x="57.6" y="81.1">19</text>
<text x="58.1" y="83.6">6</text>
<text x="58.1" y="78.5">7</text>
<text x="340.8" y="79">17</text>
<text x="340.8" y="81.6">18</text>
<text x="57.6" y="86.1">18</text>
<text x="58.1" y="88.7">5</text>
<text x="340.8" y="84.1">19</text>
<text x="340.8" y="86.7">20</text>
<text x="57.6" y="91.2">17</text>
<text x="58.1" y="93.8">4</text>
<text x="57.6" y="101.4">15</text>
<text x="57.6" y="96.3">16</text>
<text x="58.1" y="98.8">3</text>
<text x="157.8" y="99.6">7</text>
<text x="157.8" y="97.1">8</text>
<text x="212.2" y="100.4">3</text>
<text x="223.7" y="100.4">4</text>
<text x="57.6" y="106.5">14</text>
<text x="58.1" y="103.9">2</text>
<text x="145.1" y="102.1">2</text>
<text x="145.1" y="107.2">3</text>
<text x="157.8" y="107.2">5</text>
<text x="157.8" y="102.1">6</text>
<text x="58.1" y="109">1</text>
<text x="157.8" y="130.1">7</text>
<text x="157.8" y="127.5">8</text>
<text x="145.1" y="132.6">2</text>
<text x="145.1" y="137.7">3</text>
<text x="157.8" y="137.7">5</text>
<text x="157.8" y="132.6">6</text>
<text x="157.8" y="161.1">7</text>
<text x="157.8" y="158.5">8</text>
<text x="212.2" y="161.8">5</text>
<text x="223.7" y="161.8">6</text>
<text x="145.1" y="163.6">2</text>
<text x="157.8" y="163.6">6</text>
<text x="145.1" y="168.7">3</text>
<text x="157.8" y="168.7">5</text>
<text x="157.8" y="191.6">8</text>
<text x="145.1" y="196.6">2</text>
<text x="157.8" y="196.6">6</text>
<text x="157.8" y="194.1">7</text>
<text x="211.7" y="192.3">10</text>
<text x="223.2" y="192.3">11</text>
<text x="231.5" y="192.3">2</text>
<text x="243" y="192.3">1</text>
<text x="145.1" y="201.7">3</text>
<text x="157.8" y="201.7">5</text>
<text x="140.5" y="218.2">2</text>
<text x="158.3" y="218.2">4</text>
<text x="140.5" y="223.3">1</text>
<text x="158.3" y="223.3">3</text>
<text x="145.6" y="244.6">3</text>
<text x="153.2" y="244.6">4</text>
<text x="201.4" y="241.7" transform="rotate(-90 201.4 241.7)">4</text>
<text x="145.6" y="249.7">2</text>
<text x="153.2" y="249.7">5</text>
<text x="192.3" y="246.7">7</text>
<text x="205" y="246.7">2</text>
<text x="145.6" y="254.8">1</text>
<text x="153.2" y="254.8">6</text>
<text x="201.4" y="253.1" transform="rotate(-90 201.4 253.1)">1</text>
<text x="145.6" y="265.5">3</text>
<text x="153.2" y="265.5">4</text>
<text x="200.9" y="266.6" transform="rotate(-90 200.9 266.6)">4</text>
<text x="145.6" y="275.6">1</text>
<text x="145.6" y="270.5">2</text>
<text x="153.2" y="270.5">5</text>
<text x="153.2" y="275.6">6</text>
<text x="191.8" y="271.6">7</text>
<text x="204.5" y="271.6">2</text>
<text x="200.9" y="278" transform="rotate(-90 200.9 278)">1</text>
</g>
<g font-size=".9" fill="#006464">
<text x="157.3" y="35.9">VCC</text>
<text x="145.2" y="40.9">A</text>
<text x="157.6" y="40.9">VO</text>
<text x="157.6" y="38.4">EN</text>
<text x="145.2" y="46">C</text>
<text x="157.3" y="46">GND</text>
<text x="157.8" y="63.3">VCC</text>
<text x="158.1" y="65.8">EN</text>
<text x="145.7" y="68.4">A</text>
<text x="158.1" y="68.4">VO</text>
<text x="145.7" y="73.4">C</text>
<text x="157.8" y="73.4">GND</text>
<text x="157.3" y="95.3">VCC</text>
<text x="145.2" y="100.4">A</text>
<text x="157.6" y="100.4">VO</text>
<text x="157.6" y="97.8">EN</text>
<text x="145.2" y="105.4">C</text>
<text x="157.3" y="105.4">GND</text>
<text x="157.3" y="125.8">VCC</text>
<text x="145.2" y="130.8">A</text>
<text x="157.6" y="130.8">VO</text>
<text x="157.6" y="128.3">EN</text>
<text x="145.2" y="135.9">C</text>
<text x="157.3" y="135.9">GND</text>
<text x="145.2" y="161.8">A</text>
<text x="157.3" y="156.8">VCC</text>
<text x="157.6" y="161.8">VO</text>
<text x="157.6" y="159.3">EN</text>
<text x="145.2" y="166.9">C</text>
<text x="157.3" y="166.9">GND</text>
<text x="157.3" y="189.8">VCC</text>
<text x="145.2" y="194.9">A</text>
<text x="157.6" y="194.9">VO</text>
<text x="157.6" y="192.3">EN</text>
<text x="145.2" y="199.9">C</text>
<text x="157.3" y="199.9">GND</text>
</g>
<g font-size=".7" fill="#0000c2">
<text x="156.5" y="250.3">No center</text>
<text x="156.5" y="251.1">tap. (Wrong</text>
<text x="156.5" y="251.9">symbol.)</text>
</g>
</svg>
